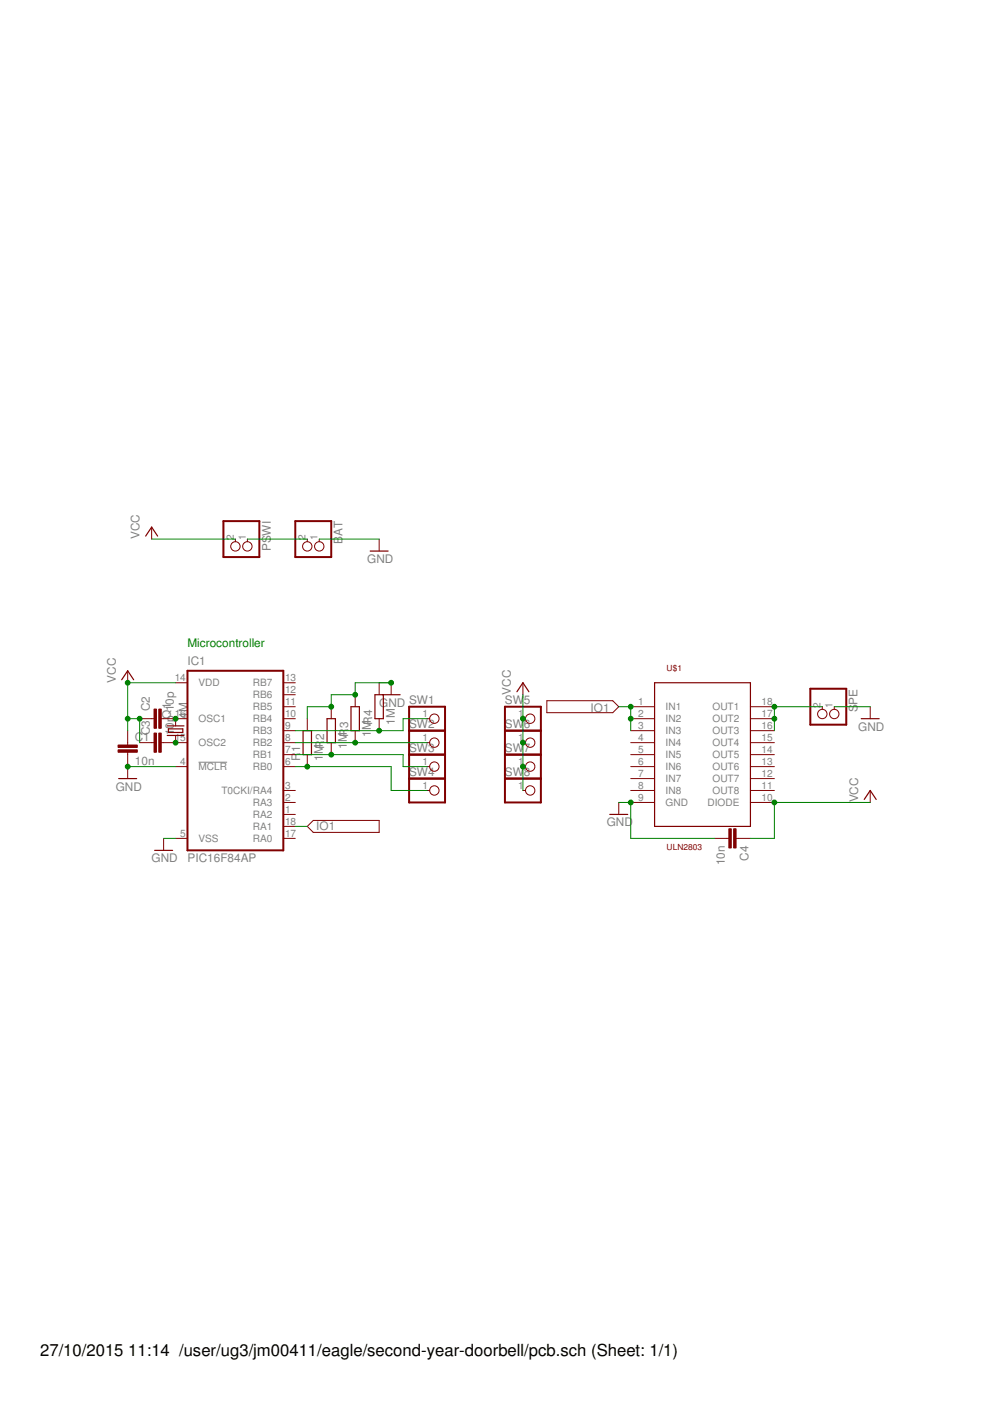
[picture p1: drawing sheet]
<svg xmlns="http://www.w3.org/2000/svg" width="210mm" height="297mm" viewBox="0 0 210 297" stroke-linecap="round" stroke-linejoin="round" font-family="sans-serif">
<path d="M42.1 161.6h6.1z" fill="#808080" stroke="#808080" stroke-width=".21"/>
<g fill="#800000" stroke="#800000" stroke-width=".21">
<path d="M37.2 162.5h2.6z"/>
<path d="M37.2 152.4h2.6z"/>
<path d="M60.1 177.8h2.5z"/>
<path d="M60.1 175.2h2.5z"/>
<path d="M60.1 172.7h2.5z"/>
<path d="M60.1 170.1h2.5z"/>
<path d="M60.1 167.6h2.5z"/>
<path d="M60.1 162.5h2.5z"/>
<path d="M60.1 160h2.5z"/>
<path d="M60.1 157.5h2.5z"/>
<path d="M60.1 154.9h2.5z"/>
<path d="M60.1 152.4h2.5z"/>
<path d="M60.1 149.8h2.5z"/>
<path d="M60.1 147.3h2.5z"/>
<path d="M60.1 144.8h2.5z"/>
<path d="M37.2 157.5h2.6z"/>
<path d="M37.2 177.8h2.6z"/>
<path d="M37.2 144.8h2.6z"/>
<path d="M133.7 149.8h5.1z"/>
<path d="M133.7 152.4h5.1z"/>
<path d="M133.7 154.9h5.1z"/>
<path d="M133.7 157.5h5.1z"/>
<path d="M133.7 160h5.1z"/>
<path d="M133.7 162.5h5.1z"/>
<path d="M133.7 165.1h5.1z"/>
<path d="M133.7 167.6h5.1z"/>
<path d="M133.7 170.1h5.1z"/>
<path d="M159.1 170.1h5.1z"/>
<path d="M159.1 167.6h5.1z"/>
<path d="M159.1 165.1h5.1z"/>
<path d="M159.1 162.5h5.1z"/>
<path d="M159.1 160h5.1z"/>
<path d="M159.1 157.5h5.1z"/>
<path d="M159.1 154.9h5.1z"/>
<path d="M159.1 152.4h5.1z"/>
<path d="M159.1 149.8h5.1z"/>
<path d="M131.2 170.1v2.6z"/>
<path d="M34.7 177.8v2.5z"/>
<path d="M27.1 142.2v2.6z"/>
<path d="M27.1 162.5v2.6z"/>
<path d="M27.1 154.9v2.6z"/>
<path d="M27.1 160v2.5z"/>
<path d="M27.1 157.5v.5z"/>
<path d="M27.1 159.5v.5z"/>
<path d="M65.1 175.2l1.3 1.3z"/>
<path d="M66.4 176.5h14z"/>
<path d="M80.4 173.9v2.6z"/>
<path d="M66.4 173.9h14z"/>
<path d="M65.1 175.2l1.3-1.3z"/>
<path d="M184.5 167.6v2.5z"/>
<path d="M32.2 111.8v2.5z"/>
<path d="M80.4 114.3v2.5z"/>
<path d="M184.5 149.8v2.6z"/>
<path d="M129.9 148.6l1.3 1.2z"/>
<path d="M115.9 148.6h14z"/>
<path d="M115.9 148.6v2.5z"/>
<path d="M115.9 151.1h14z"/>
<path d="M131.2 149.8l-1.3 1.3z"/>
<path d="M90.5 152.4h.6z"/>
<path d="M90.5 157.5h.6z"/>
<path d="M90.5 162.5h.6z"/>
<path d="M90.5 167.6h.6z"/>
<path d="M37.2 152.4v1.5z"/>
<path d="M37.2 155.9v1.6z"/>
<path d="M29.6 152.4h2.6z"/>
<path d="M34.7 152.4h2.5z"/>
<path d="M32.2 152.4h.5z"/>
<path d="M34.2 152.4h.5z"/>
<path d="M29.6 157.5h2.6z"/>
<path d="M34.7 157.5h2.5z"/>
<path d="M32.2 157.5h.5z"/>
<path d="M34.2 157.5h.5z"/>
<path d="M156.6 177.8h2.5z"/>
<path d="M151.5 177.8h2.5z"/>
<path d="M156.1 177.8h.5z"/>
<path d="M154 177.8h.5z"/>
<path d="M52.5 114.3v.5z"/>
<path d="M49.9 114.3v.5z"/>
<path d="M67.7 114.3v.5z"/>
<path d="M65.1 114.3v.5z"/>
<path d="M176.9 149.8v.6z"/>
<path d="M174.3 149.8v.6z"/>
<path d="M110.9 152.4h.5z"/>
<path d="M110.9 157.5h.5z"/>
<path d="M110.9 162.5h.5z"/>
<path d="M110.9 167.6h.5z"/>
<path d="M110.9 144.8v2.5z"/>
<path d="M65.1 152.4v2.5z"/>
<path d="M65.1 160v2.5z"/>
<path d="M82.9 144.8v2.5z"/>
<path d="M70.2 149.8v2.6z"/>
<path d="M70.2 157.5v2.5z"/>
<path d="M75.3 147.3v2.5z"/>
<path d="M75.3 154.9v2.6z"/>
<path d="M80.4 144.8v2.5z"/>
<path d="M80.4 152.4v2.5z"/>
</g>
<g fill="#800000" stroke="#800000" stroke-width=".42">
<path d="M39.8 180.3h20.3z"/>
<path d="M39.8 142.2v38.1z"/>
<path d="M39.8 142.2h20.3z"/>
<path d="M60.1 142.2v38.1z"/>
<path d="M86.7 154.9h7.7z"/>
<path d="M94.4 149.8v5.1z"/>
<path d="M86.7 149.8h7.7z"/>
<path d="M86.7 149.8v5.1z"/>
<path d="M86.7 160h7.7z"/>
<path d="M94.4 154.9v5.1z"/>
<path d="M86.7 154.9v5.1z"/>
<path d="M86.7 165.1h7.7z"/>
<path d="M94.4 160v5.1z"/>
<path d="M86.7 160v5.1z"/>
<path d="M86.7 170.1h7.7z"/>
<path d="M94.4 165.1v5z"/>
<path d="M86.7 165.1v5z"/>
<path d="M47.4 110.5v7.6z"/>
<path d="M47.4 118.1h7.6z"/>
<path d="M55 110.5v7.6z"/>
<path d="M47.4 110.5h7.6z"/>
<path d="M62.6 110.5v7.6z"/>
<path d="M62.6 118.1h7.6z"/>
<path d="M70.2 110.5v7.6z"/>
<path d="M62.6 110.5h7.6z"/>
<path d="M171.8 146v7.6z"/>
<path d="M171.8 153.6h7.6z"/>
<path d="M179.4 146v7.6z"/>
<path d="M171.8 146h7.6z"/>
<path d="M107.1 154.9h7.6z"/>
<path d="M114.7 149.8v5.1z"/>
<path d="M107.1 149.8h7.6z"/>
<path d="M107.1 149.8v5.1z"/>
<path d="M107.1 160h7.6z"/>
<path d="M114.7 154.9v5.1z"/>
<path d="M107.1 154.9v5.1z"/>
<path d="M107.1 165.1h7.6z"/>
<path d="M114.7 160v5.1z"/>
<path d="M107.1 160v5.1z"/>
<path d="M107.1 170.1h7.6z"/>
<path d="M114.7 165.1v5z"/>
<path d="M107.1 165.1v5z"/>
</g>
<g fill="#800000" stroke="#800000" stroke-width=".25">
<path d="M138.8 144.8v30.4z"/>
<path d="M138.8 144.8h20.3z"/>
<path d="M159.1 144.8v30.4z"/>
<path d="M138.8 175.2h20.3z"/>
<path d="M129.3 172.7h3.8z"/>
<path d="M32.8 180.3h3.8z"/>
<path d="M27.1 142.2l1.2 1.9z"/>
<path d="M27.1 142.2l-1.3 1.9z"/>
<path d="M25.2 165.1h3.8z"/>
<path d="M184.5 167.6l1.3 1.9z"/>
<path d="M184.5 167.6l-1.3 1.9z"/>
<path d="M32.2 111.8l1.2 1.9z"/>
<path d="M32.2 111.8l-1.3 1.9z"/>
<path d="M78.5 116.8h3.8z"/>
<path d="M182.6 152.4h3.8z"/>
<path d="M35.7 155.3h3.1z"/>
<path d="M38.8 154.5v.8z"/>
<path d="M35.7 154.5h3.1z"/>
<path d="M35.7 154.5v.8z"/>
<path d="M35.5 153.9h3.5z"/>
<path d="M35.5 155.9h3.5z"/>
<path d="M110.9 144.8l1.2 1.9z"/>
<path d="M110.9 144.8l-1.3 1.9z"/>
<path d="M66 154.9v5.1z"/>
<path d="M64.3 154.9v5.1z"/>
<path d="M64.3 154.9h1.7z"/>
<path d="M64.3 160h1.7z"/>
<path d="M81 147.3h3.8z"/>
<path d="M71.1 152.4v5.1z"/>
<path d="M69.3 152.4v5.1z"/>
<path d="M69.3 152.4h1.8z"/>
<path d="M69.3 157.5h1.8z"/>
<path d="M76.2 149.8v5.1z"/>
<path d="M74.4 149.8v5.1z"/>
<path d="M74.4 149.8h1.8z"/>
<path d="M74.4 154.9h1.8z"/>
<path d="M81.3 147.3v5.1z"/>
<path d="M79.5 147.3v5.1z"/>
<path d="M79.5 147.3h1.8z"/>
<path d="M79.5 152.4h1.8z"/>
</g>
<g fill="#800000" stroke="#800000" stroke-width=".21">
<path d="M25 159h4.1v.5h-4.1z"/>
<path d="M25 158h4.1v.5h-4.1z"/>
<path d="M33.7 150.3h.5v4.1h-.5z"/>
<path d="M32.7 150.3h.5v4.1h-.5z"/>
<path d="M33.7 155.4h.5v4.1h-.5z"/>
<path d="M32.7 155.4h.5v4.1h-.5z"/>
<path d="M154.5 175.7h.5v4.1h-.5z"/>
<path d="M155.6 175.7h.5v4.1h-.5z"/>
</g>
<g fill="none" stroke="#800000" stroke-width=".21">
<circle cx="49.9" cy="115.8" r=".99"/>
<circle cx="52.5" cy="115.8" r=".99"/>
<circle cx="65.1" cy="115.8" r=".99"/>
<circle cx="67.7" cy="115.8" r=".99"/>
<circle cx="92.1" cy="157.5" r=".99"/>
<circle cx="92.1" cy="152.4" r=".99"/>
<circle cx="112.4" cy="157.5" r=".99"/>
<circle cx="112.4" cy="152.4" r=".99"/>
<circle cx="174.3" cy="151.4" r=".99"/>
<circle cx="176.9" cy="151.4" r=".99"/>
<circle cx="92.1" cy="162.5" r=".99"/>
<circle cx="92.1" cy="167.6" r=".99"/>
<circle cx="112.4" cy="167.6" r=".99"/>
<circle cx="112.4" cy="162.5" r=".99"/>
</g>
<g fill="#008000" stroke="#008000" stroke-width=".21">
<path d="M34.7 177.8h2.5z"/>
<path d="M27.1 162.5h10.1z"/>
<path d="M131.2 170.1h2.5z"/>
<path d="M133.7 170.1v7.7z"/>
<path d="M133.7 177.8h17.8z"/>
<path d="M67.7 114.3h12.7z"/>
<path d="M176.9 149.8h7.6z"/>
<path d="M65.1 149.8v2.6z"/>
<path d="M65.1 149.8h5.1z"/>
<path d="M70.2 147.3v2.5z"/>
<path d="M70.2 147.3h5.1z"/>
<path d="M75.3 144.8v2.5z"/>
<path d="M75.3 144.8h7.6z"/>
<path d="M80.4 144.8h2.5z"/>
<path d="M27.1 152.4v2.5z"/>
<path d="M27.1 144.8v7.6z"/>
<path d="M27.1 144.8h10.1z"/>
<path d="M29.6 152.4v5.1z"/>
<path d="M27.1 152.4h2.5z"/>
<path d="M164.2 170.1h20.3z"/>
<path d="M159.1 177.8h5.1z"/>
<path d="M164.2 170.1v7.7z"/>
<path d="M32.2 114.3h17.7z"/>
<path d="M110.9 147.3v5.1z"/>
<path d="M110.9 152.4v5.1z"/>
<path d="M110.9 157.5v5z"/>
<path d="M110.9 162.5v5.1z"/>
<path d="M62.6 175.2h2.5z"/>
<path d="M131.2 149.8h2.5z"/>
<path d="M133.7 149.8v2.6z"/>
<path d="M133.7 152.4v2.5z"/>
<path d="M164.2 149.8h10.1z"/>
<path d="M164.2 149.8v2.6z"/>
<path d="M164.2 152.4v2.5z"/>
<path d="M82.9 167.6h7.6z"/>
<path d="M82.9 162.5v5.1z"/>
<path d="M65.1 162.5h17.8z"/>
<path d="M62.6 162.5h2.5z"/>
<path d="M85.5 162.5h5z"/>
<path d="M85.5 160v2.5z"/>
<path d="M70.2 160h15.3z"/>
<path d="M62.6 160h7.6z"/>
<path d="M75.3 157.5h15.2z"/>
<path d="M62.6 157.5h12.7z"/>
<path d="M85.5 152.4h5z"/>
<path d="M85.5 152.4v2.5z"/>
<path d="M80.4 154.9h5.1z"/>
<path d="M62.6 154.9h17.8z"/>
<path d="M52.5 114.3h12.6z"/>
<circle cx="27.1" cy="162.5" r=".51"/>
<circle cx="133.7" cy="170.1" r=".51"/>
<circle cx="70.2" cy="149.8" r=".51"/>
<circle cx="75.3" cy="147.3" r=".51"/>
<circle cx="82.9" cy="144.8" r=".51"/>
<circle cx="27.1" cy="144.8" r=".51"/>
<circle cx="29.6" cy="152.4" r=".51"/>
<circle cx="27.1" cy="152.4" r=".51"/>
<circle cx="164.2" cy="170.1" r=".51"/>
<circle cx="110.9" cy="162.5" r=".51"/>
<circle cx="110.9" cy="157.5" r=".51"/>
<circle cx="110.9" cy="152.4" r=".51"/>
<circle cx="133.7" cy="149.8" r=".51"/>
<circle cx="133.7" cy="152.4" r=".51"/>
<circle cx="164.2" cy="149.8" r=".51"/>
<circle cx="164.2" cy="152.4" r=".51"/>
<circle cx="65.1" cy="162.5" r=".51"/>
<circle cx="70.2" cy="160" r=".51"/>
<circle cx="75.3" cy="157.5" r=".51"/>
<circle cx="80.4" cy="154.9" r=".51"/>
<circle cx="37.2" cy="152.4" r=".51"/>
<circle cx="37.2" cy="157.5" r=".51"/>
</g>
<g font-size="3.5">
<text x="8.5" y="287.5">27/10/2015</text>
<text x="27.2" y="287.5">11:14 /user/ug3/jm00411/eagle/second-year-doorbell/pcb.sch (Sheet: 1/1)</text>
</g>
<g font-size="2.5" fill="#808080">
<text x="57.4" y="113.5" transform="rotate(-90 57.4 113.5)">WI</text>
<text x="72.6" y="113.7" transform="rotate(-90 72.6 113.7)">AT</text>
<text x="29.6" y="114.3" transform="rotate(-90 29.6 114.3)">VCC</text>
<text x="57.4" y="116.9" transform="rotate(-90 57.4 116.9)">PS</text>
<text x="72.6" y="115.4" transform="rotate(-90 72.6 115.4)">B</text>
<text x="77.9" y="119.4">GND</text>
<text x="39.8" y="141">IC1</text>
<text x="24.5" y="144.8" transform="rotate(-90 24.5 144.8)">VCC</text>
<text x="80.4" y="149.8">GND</text>
<text x="86.7" y="149.2">SW1</text>
<text x="107.1" y="149.2">SW</text>
<text x="108.3" y="147.3" transform="rotate(-90 108.3 147.3)">VCC</text>
<text x="111.1" y="149.2">5</text>
<text x="181.8" y="149.4" transform="rotate(-90 181.8 149.4)">PE</text>
<text x="31.8" y="155.9" transform="rotate(-90 31.8 155.9)">C3</text>
<text x="31.8" y="150.9" transform="rotate(-90 31.8 150.9)">C2</text>
<text x="36.2" y="152.4" transform="rotate(-90 36.2 152.4)">Q1</text>
<text x="36.8" y="155.9" transform="rotate(-90 36.8 155.9)">1</text>
<text x="36.8" y="154.5" transform="rotate(-90 36.8 154.5)">0</text>
<text x="36.8" y="153.1" transform="rotate(-90 36.8 153.1)">p</text>
<text x="36.8" y="150.9" transform="rotate(-90 36.8 150.9)">10p</text>
<text x="39.8" y="152.4" transform="rotate(-90 39.8 152.4)">4M</text>
<text x="73.8" y="154.4" transform="rotate(-90 73.8 154.4)">3</text>
<text x="78.6" y="154.8" transform="rotate(-90 78.6 154.8)">MR4</text>
<text x="83.7" y="153.6" transform="rotate(-90 83.7 153.6)">1M</text>
<text x="86.7" y="154.3">SW2</text>
<text x="107.1" y="154.3">SW</text>
<text x="111.1" y="154.3">6</text>
<text x="125.2" y="150.9">IO1</text>
<text x="181.8" y="151" transform="rotate(-90 181.8 151)">S</text>
<text x="182" y="154.9">GND</text>
<text x="28.6" y="157.1">C1</text>
<text x="63.7" y="161.3" transform="rotate(-90 63.7 161.3)">R</text>
<text x="63.7" y="159.5" transform="rotate(-90 63.7 159.5)">1</text>
<text x="68.5" y="161.3" transform="rotate(-90 68.5 161.3)">1</text>
<text x="68.5" y="159.9" transform="rotate(-90 68.5 159.9)">MR</text>
<text x="68.7" y="156.9" transform="rotate(-90 68.7 156.9)">2</text>
<text x="73.5" y="158.7" transform="rotate(-90 73.5 158.7)">1</text>
<text x="73.5" y="157.3" transform="rotate(-90 73.5 157.3)">MR</text>
<text x="78.6" y="156.2" transform="rotate(-90 78.6 156.2)">1</text>
<text x="86.7" y="159.4">SW3</text>
<text x="107.1" y="159.4">SW</text>
<text x="111.1" y="159.4">7</text>
<text x="24.5" y="167.6">GND</text>
<text x="28.6" y="162.1">10n</text>
<text x="86.7" y="164.4">SW4</text>
<text x="107.1" y="164.4">SW</text>
<text x="111.1" y="164.4">8</text>
<text x="182" y="170.1" transform="rotate(-90 182 170.1)">VCC</text>
<text x="67.1" y="176">IO1</text>
<text x="128.6" y="175.2">GND</text>
<text x="32.1" y="182.8">GND</text>
<text x="39.8" y="182.8">PIC16F84AP</text>
<text x="153.7" y="183.5" transform="rotate(-90 153.7 183.5)">10n</text>
<text x="158.7" y="182.5" transform="rotate(-90 158.7 182.5)">C4</text>
</g>
<text font-size="2.5" fill="#008000" x="39.8" y="137.1">Microcontroller</text>
<g font-size="2.1" fill="#808080">
<text x="49.6" y="114.5" transform="rotate(-90 49.6 114.5)">2</text>
<text x="52.1" y="114.5" transform="rotate(-90 52.1 114.5)">1</text>
<text x="64.8" y="114.5" transform="rotate(-90 64.8 114.5)">2</text>
<text x="67.3" y="114.5" transform="rotate(-90 67.3 114.5)">1</text>
<text x="37" y="144.4">14</text>
<text x="42.1" y="145.5">VDD</text>
<text x="53.6" y="148.1">RB6</text>
<text x="53.6" y="145.5">RB7</text>
<text x="60.4" y="149.5">11</text>
<text x="60.4" y="146.9">12</text>
<text x="60.4" y="144.4">13</text>
<text x="135.3" y="149.5">1</text>
<text x="161.4" y="149.5">18</text>
<text x="37" y="152">16</text>
<text x="42.1" y="153.1">OSC1</text>
<text x="53.6" y="155.7">RB3</text>
<text x="53.6" y="153.1">RB4</text>
<text x="53.6" y="150.6">RB5</text>
<text x="60.4" y="154.6">9</text>
<text x="60.4" y="152">10</text>
<text x="89.6" y="152">1</text>
<text x="109.9" y="152">1</text>
<text x="135.3" y="152">2</text>
<text x="135.3" y="154.6">3</text>
<text x="141.1" y="150.6">IN1</text>
<text x="141.1" y="153.1">IN2</text>
<text x="141.1" y="155.7">IN3</text>
<text x="151.1" y="155.7">OUT3</text>
<text x="151.1" y="153.1">OUT2</text>
<text x="151.1" y="150.6">OUT1</text>
<text x="161.4" y="154.6">16</text>
<text x="161.4" y="152">17</text>
<text x="174" y="150" transform="rotate(-90 174 150)">2</text>
<text x="176.5" y="150" transform="rotate(-90 176.5 150)">1</text>
<text x="37" y="157.1">15</text>
<text x="42.1" y="158.2">OSC2</text>
<text x="53.6" y="160.8">RB1</text>
<text x="53.6" y="158.2">RB2</text>
<text x="60.4" y="159.6">7</text>
<text x="60.4" y="157.1">8</text>
<text x="89.6" y="157.1">1</text>
<text x="109.9" y="157.1">1</text>
<text x="135.3" y="157.1">4</text>
<text x="135.3" y="159.6">5</text>
<text x="141.1" y="158.2">IN4</text>
<text x="141.1" y="160.8">IN5</text>
<text x="151.1" y="160.8">OUT5</text>
<text x="151.1" y="158.2">OUT4</text>
<text x="161.4" y="159.6">14</text>
<text x="161.4" y="157.1">15</text>
<text x="38.2" y="162.2">4</text>
<text x="42.1" y="163.3">MCLR</text>
<text x="53.6" y="163.3">RB0</text>
<text x="60.4" y="167.2">3</text>
<text x="60.4" y="162.2">6</text>
<text x="89.6" y="162.2">1</text>
<text x="89.6" y="167.2">1</text>
<text x="109.9" y="162.2">1</text>
<text x="109.9" y="167.2">1</text>
<text x="135.3" y="162.2">6</text>
<text x="135.3" y="164.7">7</text>
<text x="135.3" y="167.2">8</text>
<text x="141.1" y="163.3">IN6</text>
<text x="141.1" y="165.8">IN7</text>
<text x="151.1" y="165.8">OUT7</text>
<text x="151.1" y="163.3">OUT6</text>
<text x="161.4" y="167.2">11</text>
<text x="161.4" y="164.7">12</text>
<text x="161.4" y="162.2">13</text>
<text x="46.9" y="168.4">T0CKI/RA4</text>
<text x="53.6" y="173.4">RA2</text>
<text x="53.6" y="170.9">RA3</text>
<text x="60.4" y="172.3">1</text>
<text x="60.4" y="169.8">2</text>
<text x="135.3" y="169.8">9</text>
<text x="141.1" y="168.4">IN8</text>
<text x="141.1" y="170.9">GND</text>
<text x="150" y="170.9">DIODE</text>
<text x="151.1" y="168.4">OUT8</text>
<text x="161.4" y="169.8">10</text>
<text x="38.2" y="177.4">5</text>
<text x="42.1" y="178.5">VSS</text>
<text x="53.6" y="178.5">RA0</text>
<text x="53.6" y="176">RA1</text>
<text x="60.4" y="177.4">17</text>
<text x="60.4" y="174.9">18</text>
</g>
<g font-size="1.8" fill="#800000">
<text x="141.3" y="142.2">U$1</text>
<text x="141.3" y="180.3">ULN2803</text>
</g>
</svg>
